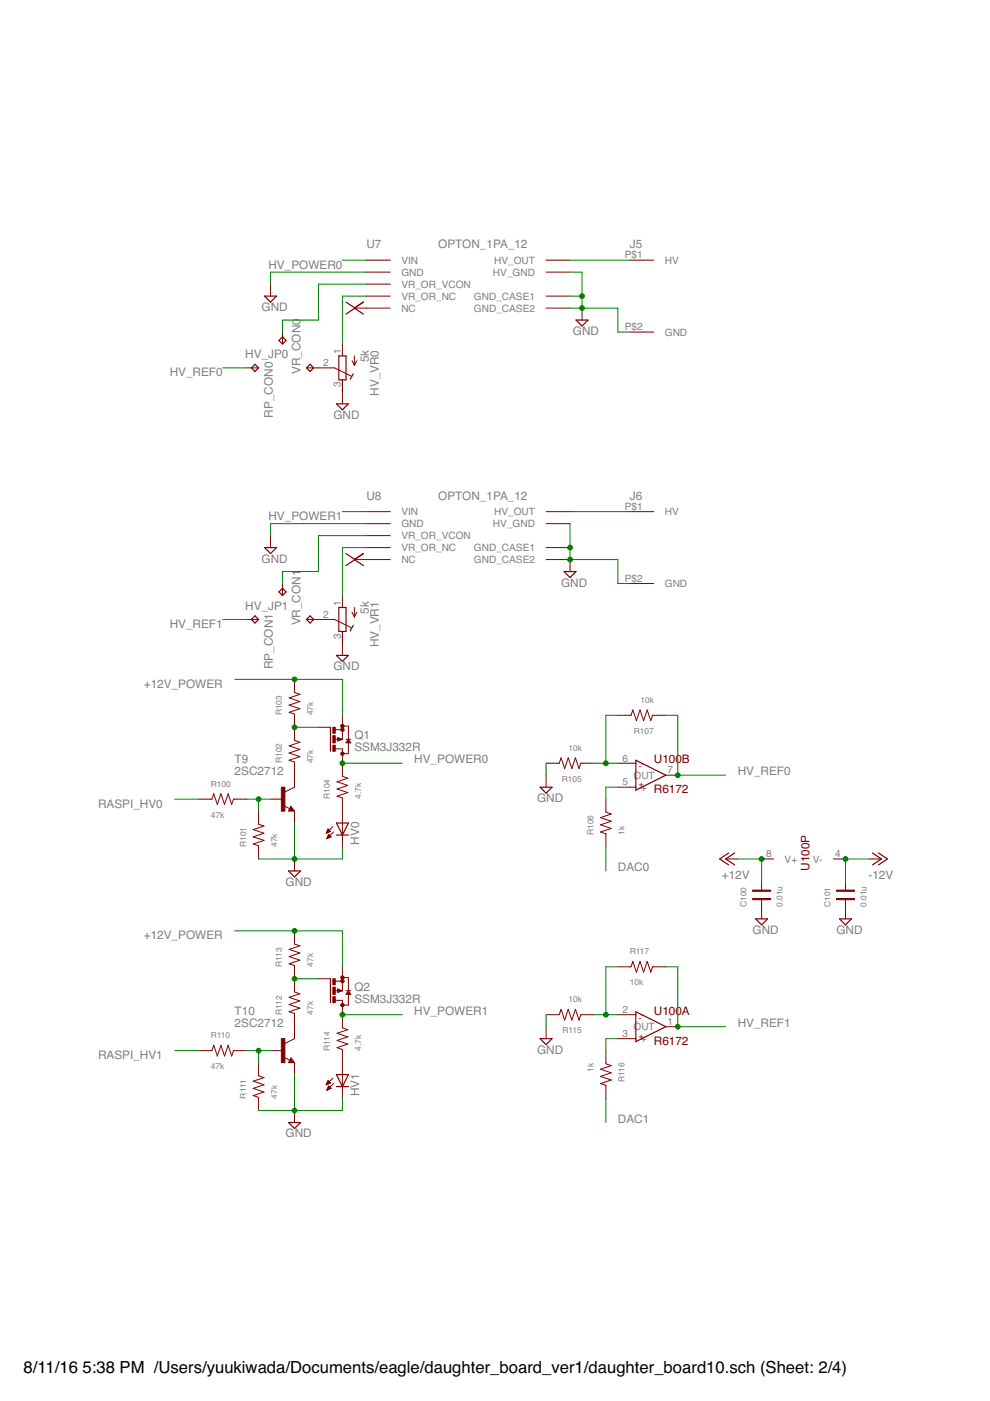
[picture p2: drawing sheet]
<svg xmlns="http://www.w3.org/2000/svg" width="210mm" height="297mm" viewBox="0 0 210 297" stroke-linecap="round" stroke-linejoin="round" font-family="sans-serif">
<g fill="none" stroke="#800000" stroke-width=".21">
<path d="M77.7 55.2h5.1M77.7 57.7h5.1M115.8 55.2h5.1M115.8 57.7h5.1M133.5 55.2h5.1M52.3 78h2.5M57.4 60.2v2.6M59.9 70.4v2.5M65 78h6l3.5 1.8M72.6 72.9v2.6M74.6 76.5l.5 1M75.1 65.3h7.7"/>
<path d="M75.1 75.5v2M75.6 76.5l-.5 1M77.7 60.2h5.1M77.7 62.8h5.1M115.8 62.8h5.1M115.8 65.3h5.1M123.4 65.3v2.6M133.5 70.4h5.1M72.6 80.5v5.1M57.4 113.6v2.5M75.1 118.6h7.7M77.7 108.5h5.1"/>
<path d="M77.7 111h5.1M77.7 113.6h5.1M77.7 116.1h5.1M115.8 108.5h5.1M115.8 111h5.1M115.8 116.1h5.1M115.8 118.6h5.1v2.6M133.5 108.5h5.1M52.3 131.3h2.5M59.9 123.7v2.6M65 131.3h6l3.5 1.8M72.6 126.3v2.5"/>
<path d="M72.6 133.9v5.1M74.6 129.8l.5 1M75.1 128.8v2M75.6 129.8l-.5 1M133.5 123.7h5.1M62.4 144v2.8l1.2 .4-2.3 .8 2.3 .7-2.3 .8 2.3 .8-2.3 .7 1.1 .4v5.6l1.2 .4-2.3 .7 2.3 .8-2.3 .8 2.3 .7-2.3 .8 1.1 .4v5.3l-2 1M67.5 154.2h2.6M71.1 158.8h1.5v5.8l1.1 .4-2.2 .8 2.2 .7-2.2 .8 2.2 .7-2.2 .8 1.1 .4v10.4M71.1 156.7h1.5M71.1 154.7h1.5M71.6 156.4l1 .3-1 .4zM72.6 151.7v5"/>
<path d="M72.6 153.9h1.3v5.9h-1.3M73.4 156.7h1M73.9 156.7l.5 .8h-1zM131 151.7h2.8l.4-1.2 .7 2.3 .8-2.3 .8 2.3 .7-2.3 .8 2.3 .4-1.1h2.8M42.1 169.4h2.8l.4-1.1 .8 2.3 .7-2.3 .8 2.3 .8-2.3 .7 2.3 .4-1.2h2.8M54.8 172v2.8l1.2 .3-2.3 .8 2.3 .8-2.3 .7 2.3 .8-2.3 .7 1.1 .4v2.8M57.4 169.4h2.5M60.2 170.9l1.2 .6M61.7 170.9l.7 1.1h-1.2zM62.4 172v2.5M69.2 176.6h.2M69.3 176.4h.4"/>
<path d="M69.3 177.8h.1M69.3 176.3h.7M69.4 176.2h.6M69.4 177.6h.3M69.4 176.1h.4M69.4 177.5h.6M69.5 175.9h.2M69.5 177.4h.7M69.5 175.8h.1M69.5 177.3h.5M69.6 175.8l.5 .5-.9 .4zM69.6 177.1h.3"/>
<path d="M69.6 177h.2M70.2 177.4l-.5-.5-.4 .9M70.2 177.4l-.9 .4M70.6 175.3l-1.4 1.4M70.7 176.4l-1.4 1.4M115.8 161.8h2.8l.4-1.1 .7 2.3 .8-2.3 .7 2.3 .8-2.3 .8 2.3 .3-1.2h2.8M115.8 164.4v2.5M128.5 169.4v2.8l1.1 .4-2.3 .8 2.3 .7-2.3 .8 2.3 .7-2.3 .8 1.2 .4v2.8M131 161.8h3.8M131 166.9h3.8M141.2 164.4h2.5M62.4 182.1v2.6"/>
<path d="M62.4 197.4v2.8l1.2 .3-2.3 .8 2.3 .8-2.3 .7 2.3 .8-2.3 .7 1.1 .4v5.6l1.2 .4-2.3 .8 2.3 .7-2.3 .8 2.3 .7-2.3 .8 1.1 .4v5.3l-2 1M153.9 182.1h2.5M161.5 182.1h2.5M161.5 187.2v1.5M161.5 190.8v4M176.7 182.1h2.6M179.3 187.2v1.5M179.3 190.8v4M184.3 182.1h2.6M67.5 207.5h2.6M71.1 212.1h1.5v5.8l1.1 .4-2.2 .8 2.2 .7-2.2 .8 2.2 .8-2.2 .7 1.1 .4v10.4M71.1 210.1h1.5"/>
<path d="M71.1 208h1.5M71.6 209.7l1 .4-1 .3zM72.6 205v5.1M72.6 207.3h1.3v5.8h-1.3M73.4 210.1h1M73.9 210.1l.5 .7h-1zM115.8 215.1h2.8l.4-1.1 .7 2.3 .8-2.3 .7 2.3 .8-2.3 .8 2.3 .3-1.2h2.8M115.8 217.7v2.5M131 215.1h3.8M131 205h2.8l.4-1.2 .7 2.3 .8-2.3 .8 2.3 .7-2.3 .8 2.3 .4-1.1h2.8M141.2 217.7h2.5M42.1 222.8h2.8l.4-1.2 .8 2.3 .7-2.3 .8 2.3 .8-2.3 .7 2.3 .4-1.1h2.8"/>
<path d="M54.8 225.3v2.8l1.2 .4-2.3 .7 2.3 .8-2.3 .8 2.3 .7-2.3 .8 1.1 .4v2.8M57.4 222.8h2.5M60.2 224.2l1.2 .6M61.7 224.3l.7 1h-1.2zM62.4 225.3v2.5M62.4 235.5v2.5M69.2 230h.1M69.2 229.9h.3M69.3 229.7h.5M69.3 229.6h.8M69.3 231.1h.2M69.4 229.5h.6"/>
<path d="M69.4 230.9h.3M69.4 229.4h.4M69.4 230.8h.6M69.5 229.3h.2M69.5 230.7h.6M69.5 230.6h.5M69.6 229.1h.1M69.6 230.5h.3M69.6 230.3h.2M69.7 230.3l.5 .5-.9 .3zM70.1 229.6l-.5-.5-.4 .9M70.1 229.6l-.9 .4"/>
<path d="M70.6 228.6l-1.4 1.4M70.7 229.7l-1.4 1.4M128.5 222.8v2.8l1.1 .3-2.3 .8 2.3 .8-2.3 .7 2.3 .8-2.3 .7 1.2 .4v2.8M131 220.2h3.8"/>
</g>
<g fill="none" stroke="#800000" stroke-width=".25">
<path d="M54.1 77.2l.7 .8-.7 .8-.8-.8zM56.1 62.8h2.5l-1.2 1.3zM59.1 72.2l.8-.8 .8 .8-.8 .7zM65.7 77.2l.8 .8-.8 .8-.7-.8zM71.8 75.5h1.6v5h-1.6zM73.4 64.1l1.9 1.2-1.9 1.3M74.9 79.3l-.6 1.1M77 64.1l-1.9 1.2 1.9 1.3M122.1 67.9h2.6l-1.3 1.2zM71.3 85.6h2.6l-1.3 1.3zM56.1 116.1h2.5l-1.2 1.3zM73.4 117.4l1.9 1.2-1.9 1.3"/>
<path d="M77 117.4l-1.9 1.2 1.9 1.3M54.1 130.6l.7 .7-.7 .8-.8-.8zM59.1 125.5l.8-.8 .8 .8-.8 .8zM65.7 130.6l.8 .7-.8 .8-.7-.8zM71.3 139h2.6l-1.3 1.2zM71.8 128.8h1.6v5.1h-1.6zM74.9 132.6l-.6 1.2M119.6 121.2h2.5l-1.2 1.2zM70.1 154.2v5.1M72.1 156.7l-.4-.1v.3l.5-.2M73.9 157l.2 .4h-.5zM61.7 171.4l.1 .3h-.4l.3-.5 .5 .6h-.8"/>
<path d="M71.3 174.5h2.6l-1.3 2.5zM71.3 177h2.6M114.5 166.9h2.6l-1.3 1.3zM134.8 161.2l6.4 3.2-6.4 3.1zM61.2 184.7h2.5l-1.3 1.2zM154.5 180.8l-1.9 1.3 1.9 1.3M155.8 180.8l-1.9 1.3 1.9 1.3M160.2 194.8h2.6l-1.3 1.3zM178 194.8h2.5l-1.2 1.3zM185 180.8l1.9 1.3-1.9 1.3M186.2 180.8l2 1.3-2 1.3M70.1 207.5v5.1"/>
<path d="M72.1 210.1l-.4-.2v.3l.5-.1M73.9 210.3l.2 .4h-.5zM134.8 214.5l6.4 3.2-6.4 3.2zM61.2 238h2.5l-1.3 1.3zM61.7 224.8l.1 .2h-.4l.3-.5 .5 .7h-.8M71.3 227.8h2.6l-1.3 2.6zM71.3 230.4h2.6M114.5 220.2h2.6l-1.3 1.3z"/>
</g>
<g fill="#800000" stroke="#800000" stroke-width=".21">
<path d="M59.6 166.9h.8v5.1h-.8z"/>
<path d="M70.6 158h.5v1.3h-.5z"/>
<path d="M70.6 154.2h.5v1.3h-.5z"/>
<path d="M70.6 156h.5v1.5h-.5z"/>
<path d="M59.6 220.2h.8v5.1h-.8z"/>
<path d="M70.6 211.3h.5v1.3h-.5z"/>
<path d="M70.6 207.5h.5v1.3h-.5z"/>
<path d="M70.6 209.3h.5v1.5h-.5z"/>
<path d="M159.6 190.5h3.8v.3h-3.8z"/>
<path d="M159.6 188.7h3.8v.3h-3.8z"/>
<path d="M177.4 190.5h3.8v.3h-3.8z"/>
<path d="M177.4 188.7h3.8v.3h-3.8z"/>
</g>
<g fill="#800000" stroke="#800000" stroke-width=".21">
<circle cx="72.6" cy="153.9" r=".36"/>
<circle cx="72.6" cy="154.7" r=".36"/>
<circle cx="72.6" cy="159.8" r=".36"/>
<circle cx="72.6" cy="207.3" r=".36"/>
<circle cx="72.6" cy="208" r=".36"/>
<circle cx="72.6" cy="213.1" r=".36"/>
</g>
<g fill="none" stroke="#008000" stroke-width=".21">
<path d="M72.6 55.2h5.1M77.7 57.7h-20.3v2.5M120.9 57.7h2.5v7.6M120.9 55.2h12.6M47.2 78h5.1M77.7 62.8h-5.1v10.1M77.7 60.2h-10.2v7.7h-7.6v2.5M120.9 65.3h10.1v5.1h2.5M120.9 62.8h2.5M72.6 108.5h5.1M77.7 116.1h-5.1v10.2M77.7 111h-20.3v2.6"/>
<path d="M77.7 113.6h-10.2v7.6h-7.6v2.5M120.9 111v7.6h10.1v5.1h2.5M120.9 108.5h12.6M47.2 131.3h5.1M49.8 144h22.8v7.7M62.4 154.2h5.1M131 151.7h-2.5v10.1M141.2 151.7h2.5v12.7h10.2M37.1 169.4h5M52.3 169.4h5.1M54.8 169.4v2.6M62.4 174.5v7.6"/>
<path d="M72.6 179.6v2.5h-17.8M72.6 161.8h12.7M115.8 161.8v2.6M125.9 161.8h5.1M128.5 179.6v5.1M131 166.9h-2.5v2.5M49.8 197.4h22.8v7.6M156.4 182.1h5.1v5.1M184.3 182.1h-5v5.1M62.4 207.5h5.1M72.6 215.1h12.7M115.8 215.1v2.6"/>
<path d="M125.9 215.1h5.1M131 205h-2.5v10.1M141.2 205h2.5v12.7h10.2M37.1 222.8h5M52.3 222.8h5.1M54.8 222.8v2.5M62.4 227.8v7.7M72.6 232.9v2.6h-17.8M128.5 232.9v5.1M131 220.2h-2.5v2.6"/>
</g>
<g fill="#008000" stroke="#008000" stroke-width=".21">
<circle cx="123.4" cy="65.3" r=".51"/>
<circle cx="123.4" cy="62.8" r=".51"/>
<circle cx="62.4" cy="182.1" r=".51"/>
<circle cx="62.4" cy="235.5" r=".51"/>
<circle cx="120.9" cy="118.6" r=".51"/>
<circle cx="120.9" cy="116.1" r=".51"/>
<circle cx="62.4" cy="154.2" r=".51"/>
<circle cx="54.8" cy="169.4" r=".51"/>
<circle cx="62.4" cy="144" r=".51"/>
<circle cx="62.4" cy="197.4" r=".51"/>
<circle cx="72.6" cy="161.8" r=".51"/>
<circle cx="62.4" cy="207.5" r=".51"/>
<circle cx="54.8" cy="222.8" r=".51"/>
<circle cx="128.5" cy="161.8" r=".51"/>
<circle cx="143.7" cy="164.4" r=".51"/>
<circle cx="128.5" cy="215.1" r=".51"/>
<circle cx="143.7" cy="217.7" r=".51"/>
<circle cx="161.5" cy="182.1" r=".51"/>
<circle cx="179.3" cy="182.1" r=".51"/>
<circle cx="72.6" cy="215.1" r=".51"/>
</g>
<g font-size="3.5">
<text x="5" y="291">8/11/16</text>
<text x="17.5" y="291">5:38 PM /Users/yuukiwada/Documents/eagle/daughter_board_ver1/daughter_board10.sch (Sheet: 2/4)</text>
</g>
<g font-size="2.5" fill="#808080">
<text x="77.7" y="52.6">U7</text>
<text x="92.9" y="52.6">OPTON_1PA_12</text>
<text x="133.5" y="52.6">J5</text>
<text x="56.9" y="56.9">HV_POWER0</text>
<text x="55.5" y="65.9">GND</text>
<text x="121.5" y="71">GND</text>
<text x="52" y="76">HV_JP0</text>
<text x="78.2" y="76.8" transform="rotate(-90 78.2 76.8)">5k</text>
<text x="36" y="79.8">HV_REF0</text>
<text x="63.7" y="79.3" transform="rotate(-90 63.7 79.3)">VR_CON0</text>
<text x="80.4" y="83.9" transform="rotate(-90 80.4 83.9)">HV_VR0</text>
<text x="57.9" y="88.5" transform="rotate(-90 57.9 88.5)">RP_CON0</text>
<text x="70.7" y="88.8">GND</text>
<text x="77.7" y="105.9">U8</text>
<text x="92.9" y="105.9">OPTON_1PA_12</text>
<text x="133.5" y="105.9">J6</text>
<text x="56.9" y="110.3">HV_POWER1</text>
<text x="55.5" y="119.3">GND</text>
<text x="118.9" y="124.4">GND</text>
<text x="52" y="129.3">HV_JP1</text>
<text x="78.2" y="130.2" transform="rotate(-90 78.2 130.2)">5k</text>
<text x="36" y="133.1">HV_REF1</text>
<text x="63.7" y="132.6" transform="rotate(-90 63.7 132.6)">VR_CON1</text>
<text x="80.4" y="137.2" transform="rotate(-90 80.4 137.2)">HV_VR1</text>
<text x="57.9" y="141.9" transform="rotate(-90 57.9 141.9)">RP_CON1</text>
<text x="70.7" y="142.1">GND</text>
<text x="30.5" y="145.8">+12V_POWER</text>
<text x="49.8" y="161.8">T9</text>
<text x="75.1" y="159.3">SSM3J332R</text>
<text x="75.1" y="156.7">Q1</text>
<text x="87.8" y="161.8">HV_POWER0</text>
<text x="49.8" y="164.3">2SC2712</text>
<text x="156.4" y="164.3">HV_REF0</text>
<text x="20.8" y="171.2">RASPI_HV0</text>
<text x="113.9" y="170.1">GND</text>
<text x="76.2" y="179.1" transform="rotate(-90 76.2 179.1)">HV0</text>
<text x="131" y="184.7">DAC0</text>
<text x="60.5" y="187.8">GND</text>
<text x="153" y="186.4">+12V</text>
<text x="184.1" y="186.4">-12V</text>
<text x="159.6" y="198">GND</text>
<text x="177.4" y="198">GND</text>
<text x="30.5" y="199.1">+12V_POWER</text>
<text x="49.8" y="215.1">T10</text>
<text x="75.1" y="212.6">SSM3J332R</text>
<text x="75.1" y="210.1">Q2</text>
<text x="87.8" y="215.1">HV_POWER1</text>
<text x="49.8" y="217.7">2SC2712</text>
<text x="156.4" y="217.7">HV_REF1</text>
<text x="20.8" y="224.5">RASPI_HV1</text>
<text x="113.9" y="223.4">GND</text>
<text x="76.2" y="232.4" transform="rotate(-90 76.2 232.4)">HV1</text>
<text x="131" y="238">DAC1</text>
<text x="60.5" y="241.2">GND</text>
</g>
<g font-size="2.5" fill="#800000">
<text x="138.6" y="161.8">U100B</text>
<text x="138.6" y="168.2">R6172</text>
<text x="171.6" y="184.7" transform="rotate(-90 171.6 184.7)">U100P</text>
<text x="138.6" y="215.1">U100A</text>
<text x="138.6" y="221.5">R6172</text>
</g>
<g font-size="2.1" fill="#808080">
<text x="85.1" y="55.9">VIN</text>
<text x="85.1" y="58.5">GND</text>
<text x="104.5" y="58.5">HV_GND</text>
<text x="104.8" y="55.9">HV_OUT</text>
<text x="132.5" y="54.8">P$1</text>
<text x="141" y="55.9">HV</text>
<text x="85.1" y="61">VR_OR_VCON</text>
<text x="85.1" y="63.5">VR_OR_NC</text>
<text x="100.5" y="63.5">GND_CASE1</text>
<text x="85.1" y="66.1">NC</text>
<text x="100.5" y="66.1">GND_CASE2</text>
<text x="132.5" y="70">P$2</text>
<text x="141" y="71.2">GND</text>
<text x="68.5" y="77.7">2</text>
<text x="72.3" y="75.1" transform="rotate(-90 72.3 75.1)">1</text>
<text x="72.3" y="82.1" transform="rotate(-90 72.3 82.1)">3</text>
<text x="85.1" y="109.2">VIN</text>
<text x="85.1" y="111.8">GND</text>
<text x="104.5" y="111.8">HV_GND</text>
<text x="104.8" y="109.2">HV_OUT</text>
<text x="132.5" y="108.1">P$1</text>
<text x="141" y="109.2">HV</text>
<text x="85.1" y="114.3">VR_OR_VCON</text>
<text x="85.1" y="116.9">VR_OR_NC</text>
<text x="85.1" y="119.4">NC</text>
<text x="100.5" y="116.9">GND_CASE1</text>
<text x="100.5" y="119.4">GND_CASE2</text>
<text x="132.5" y="123.4">P$2</text>
<text x="141" y="124.5">GND</text>
<text x="68.5" y="131">2</text>
<text x="72.3" y="128.4" transform="rotate(-90 72.3 128.4)">1</text>
<text x="72.3" y="135.4" transform="rotate(-90 72.3 135.4)">3</text>
<text x="132" y="161.5">6</text>
<text x="132" y="166.5">5</text>
<text x="134.3" y="165.1">OUT</text>
<text x="135.9" y="162.6">-</text>
<text x="135.9" y="167.7">+</text>
<text x="141.5" y="164">7</text>
<text x="162.5" y="181.8">8</text>
<text x="166.4" y="182.9">V+</text>
<text x="172.4" y="182.9">V-</text>
<text x="177.1" y="181.8">4</text>
<text x="132" y="214.8">2</text>
<text x="135.9" y="215.9">-</text>
<text x="132" y="219.9">3</text>
<text x="134.3" y="218.4">OUT</text>
<text x="135.9" y="221">+</text>
<text x="141.5" y="217.3">1</text>
</g>
<g font-size="1.8" fill="#808080">
<text x="135.8" y="149">10k</text>
<text x="59.8" y="151.7" transform="rotate(-90 59.8 151.7)">R103</text>
<text x="66.4" y="151.7" transform="rotate(-90 66.4 151.7)">47k</text>
<text x="134.4" y="155.6">R107</text>
<text x="59.8" y="161.8" transform="rotate(-90 59.8 161.8)">R102</text>
<text x="66.4" y="161.8" transform="rotate(-90 66.4 161.8)">47k</text>
<text x="120.5" y="159.1">10k</text>
<text x="44.7" y="166.8">R100</text>
<text x="119.1" y="165.7">R105</text>
<text x="44.7" y="173.4">47k</text>
<text x="69.9" y="169.4" transform="rotate(-90 69.9 169.4)">R104</text>
<text x="76.5" y="169.4" transform="rotate(-90 76.5 169.4)">4.7k</text>
<text x="52.2" y="179.6" transform="rotate(-90 52.2 179.6)">R101</text>
<text x="58.8" y="179.6" transform="rotate(-90 58.8 179.6)">47k</text>
<text x="125.8" y="177" transform="rotate(-90 125.8 177)">R106</text>
<text x="132.4" y="177" transform="rotate(-90 132.4 177)">1k</text>
<text x="158.3" y="192.3" transform="rotate(-90 158.3 192.3)">C100</text>
<text x="165.9" y="192.3" transform="rotate(-90 165.9 192.3)">0.01u</text>
<text x="176.1" y="192.3" transform="rotate(-90 176.1 192.3)">C101</text>
<text x="183.7" y="192.3" transform="rotate(-90 183.7 192.3)">0.01u</text>
<text x="133.5" y="202.3">R117</text>
<text x="59.8" y="205" transform="rotate(-90 59.8 205)">R113</text>
<text x="66.4" y="205" transform="rotate(-90 66.4 205)">47k</text>
<text x="133.5" y="208.9">10k</text>
<text x="59.8" y="215.1" transform="rotate(-90 59.8 215.1)">R112</text>
<text x="66.4" y="215.1" transform="rotate(-90 66.4 215.1)">47k</text>
<text x="120.5" y="212.5">10k</text>
<text x="44.7" y="220.1">R110</text>
<text x="119.3" y="219.1">R115</text>
<text x="44.7" y="226.7">47k</text>
<text x="69.9" y="222.8" transform="rotate(-90 69.9 222.8)">R114</text>
<text x="76.5" y="222.8" transform="rotate(-90 76.5 222.8)">4.7k</text>
<text x="125.8" y="227.2" transform="rotate(-90 125.8 227.2)">1k</text>
<text x="52.2" y="232.9" transform="rotate(-90 52.2 232.9)">R111</text>
<text x="58.8" y="232.9" transform="rotate(-90 58.8 232.9)">47k</text>
<text x="132.4" y="229.4" transform="rotate(-90 132.4 229.4)">R116</text>
</g>
<g font-size="1.8" fill="#800000">
<text x="135.5" y="163.1">-</text>
<text x="135.5" y="166.9">+</text>
<text x="135.5" y="216.4">-</text>
<text x="135.5" y="220.2">+</text>
</g>
</svg>
